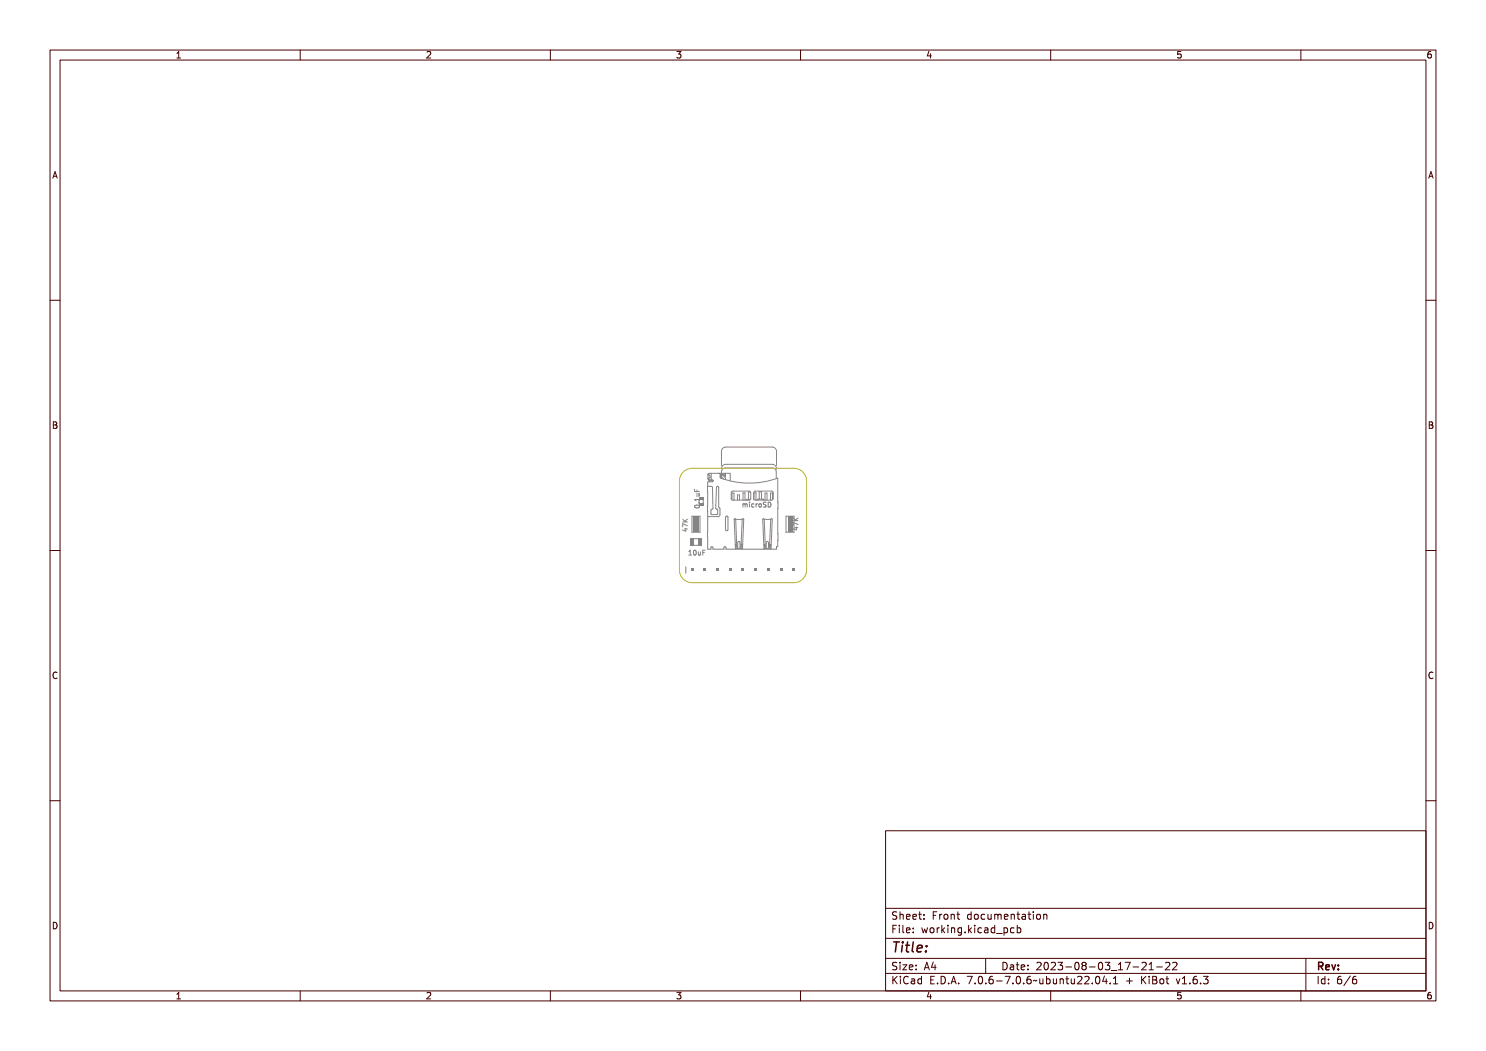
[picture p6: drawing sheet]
<svg xmlns="http://www.w3.org/2000/svg" width="297mm" height="210mm" viewBox="0 0 297 210" stroke-linecap="round" stroke-linejoin="round" font-family="sans-serif">
<g fill="none" stroke="#848484" stroke-width=".2">
<path d="M138.9 99.6h.8l.1-.2v.6l-.1-.2h-.7l.1 .2h-.2zM138.9 97.9h.1v.4h.3v-.4h.1v.4h.4v.1h-.9zM139.1 98.7h.7l-.1 .1a.23 .23 0 0 1 .1 .3 .23 .23 0 0 1-.2 .1h-.5v-.1h.6l.1-.1-.2-.2h-.5zM136.4 104.3h1M136.4 103.8l.6 .5M136.5 105.2h.6l.1-.1 .2 .2h-.2v.4h-.1l-.6-.3zM136.5 104.4l.9 .3v.1l-.8-.3v.5h-.1zM136.5 103.5l.4 .4 .5-.4v.2l-.4 .3 .4 .1v.1h-.9v-.1h.4zM136.6 105.3h.5v.3zM136.8 105.7h.6M137.1 105.6v.5l-.7-.2M137.4 105.1l-1-.4v.6"/>
<path d="M137.4 103.8l-.5 .4M137.6 110.1l.4-.1v.8l.2 .2h-.6l.2-.2v-.7l-.2 .1zM138.3 103.1h1.6v3.3h-1.6zM138.4 110.1l.1-.1a.46 .46 0 0 1 .4 .5 .46 .46 0 0 1-.4 .4l-.2-.2zM138.6 110.1a.39 .39 0 0 1 .2 .4 .39 .39 0 0 1-.2 .3zM139 101.1l.6-.1 .2 .2a.46 .46 0 0 1-.4 .4 .46 .46 0 0 1-.5-.4zM139 101.2a.43 .43 0 0 1 .7 .2 .43 .43 0 0 1-.7-.2zM139.2 110.2h.1v.6l.1 .1 .2-.2v-.5h.1v.8l-.1-.2a.23 .23 0 0 1-.3 .2 .23 .23 0 0 1-.1-.3zM139.7 100.4h.1v.2h-.1zM140 110h.5v.1h-.4v.3h.4v.1h-.4v.5h-.1zM148.9 100.6l.6 .1v.7h-.1v-.7l-.1 .7h-.1l-.1-.7-.1 .7h-.1zM149.8 100.6h.3v.7l.2 .1h-.6l.2-.1v-.6z"/>
<path d="M149.9 100.4l.2 .1zM150.6 100.7l.3-.1 .2 .2a.26 .26 0 0 0-.4 0 .26 .26 0 0 0 0 .4 .26 .26 0 0 0 .4 0v.1a.38 .38 0 0 1-.5-.1 .38 .38 0 0 1 0-.5zM151.4 100.6l.1 .2 .3-.2 .1 .2a.24 .24 0 0 0-.3 0 .24 .24 0 0 0-.1 .2v.4h-.1zM152.2 100.8l.1-.1a.24 .24 0 0 1 .2 .3 .24 .24 0 0 1-.3 .2zM152.9 100.5l.5-.1v.2l-.1-.1a.18 .18 0 0 0-.3 .1 .18 .18 0 0 0 .2 .2 .3 .3 0 0 1 .1 .5 .3 .3 0 0 1-.5-.1h.1a.23 .23 0 0 0 .3 .1 .23 .23 0 0 0 .1-.4 .23 .23 0 0 0-.3 0l-.2-.2zM153.6 100.4a.49 .49 0 0 1 .6 .5 .49 .49 0 0 1-.6 .5zM153.7 100.5a.37 .37 0 0 1 .4 .4 .37 .37 0 0 1-.4 .4zM158.5 104h1M158.5 103.5l.6 .5M158.6 105h.6l.1-.2 .2 .3h-.2v.4h-.1l-.6-.4zM158.6 104.1l.9 .4v.1l-.8-.3v.4h-.1zM158.6 103.3l.4 .3 .5-.3v.1l-.4 .3 .4 .1v.1h-.9v-.1h.4z"/>
<path d="M158.7 105.1h.5v.3zM158.9 105.4h.6M159.2 105.3v.6l-.7-.2M159.5 104.8l-1-.4v.6M159.5 103.5l-.6 .4"/>
<circle cx="138.6" cy="110.5" r=".09"/>
<circle cx="139.4" cy="101.3" r=".09"/>
<circle cx="152.3" cy="101" r=".36"/>
</g>
<path d="M138.6 103.2h1v3.1h-1z" fill-rule="evenodd" fill="#848484"/>
<g fill="none" stroke="#848484" stroke-width=".2">
<path d="M141.5 94.7l.1 .2 .3 .2v.4l-.4 .2 .2 .2M141.5 94.7v.9l.2 .3M141.5 94.7l4.4-.1v1.5M141.7 95.9h.6l.2 .2-.2 .2h-.9v.9M141.8 96v.2M142.1 94.6v1.3M142.5 96h-.8v.2M143.7 94.6l.2 .2v.6a16 16 0 0 0 11.5 .1l.1 12.5-.1 1.2h-.2v.5h-10.1v-.3l-.2-.2-.2 .2v.3h-2.2v-.3l-.2-.2-.2 .2v.3h-.7v-12.5h.8l.2 .2 .1 4.2-.4 .4v.7l.1 .1h1.1l.1-.1v-.8l-.4-.4 .2-4.1 .2-.2 .2 .2v3.9l.3 .3-.1 1.5-.3 .1h-2.1M143.9 95.2h.2l.5 .5M144 95h1M144 94.6l.1 .2M144.1 94.8l-.1 .1"/>
<path d="M144.1 94.8h.9M144.2 95.6v-1.3a.75 .75 0 0 1 .7-.8h9.5a.75 .75 0 0 1 .7 .8v1.3M144.2 93.6a.85 .85 0 0 1 .8-.8h9.3a.87 .87 0 0 1 .9 1M144.5 95l.5 .5v.3M145 94.6v.6h-.3M146.3 99.9v-1.4h.4v1.4M147.4 99.9v-1h.4v1M148.5 99.9v-1.4h.4v1.4h-2.5l-.3-.3 .1-1.3 .3-.2 3.4 .1 .1 .3v1.1l-.3 .3M149.9 98.3h-.3v1.5M150 99.8h-.8v.1M150.7 99.8v-1.3h.4v1.4M150.9 99.9l-.3-.2v-1.2l.4-.4 3.4 .1 .1 .3v1.1l-.3 .3"/>
<path d="M151.4 99.9v-.2h1.1v.2M151.7 99.7v-1.4h.5v1.4M152.9 99.9v-1.4h.4v1.4M154.4 99.9v-1.4h-.4v1.4M155.2 93v-2.8a.85 .85 0 0 0-.9-.9h-9.3a.85 .85 0 0 0-.8 .9v2.8M137.1 113.3v1.2M145.1 103.2l.2-.1 .2 .2v2.5l-.2 .2-.3-.2zM146.9 108.8h.3M147 109.6h1.3M147 103.8l.2 5.4 .2 .2v-1l.2-.2 .3 .2v1l.2-.1 .2-5.5M147 103.8l-.1-.2-.2 .2 .3 5.9M147 103.8h1.3"/>
<path d="M147.2 108.9l-.1 .6M148.1 108.9h.2v.6M148.1 108.8h.3M148.3 103.8l.2-.2 .1 .2-.2 5.9M152.6 108.8h.3M152.7 109.6h1.3M152.7 103.8l.2 5.4 .2 .2v-1l.2-.2 .3 .2v1l.2-.1 .2-5.5M152.7 103.8l-.1-.2-.2 .2 .3 5.9M152.7 103.8h1.3M152.9 108.9l-.1 .6M153.8 108.9h.2v.6M153.8 108.8h.3"/>
<path d="M154 103.8l.2-.2 .1 .2-.2 5.9"/>
</g>
<g fill="#848484">
<path d="M138.1 113.6h.5v.5h-.5z" fill-rule="evenodd"/>
<path d="M140.6 113.6h.5v.5h-.5z" fill-rule="evenodd"/>
<path d="M143.2 113.6h.5v.5h-.5z" fill-rule="evenodd"/>
<path d="M145.7 113.6h.5v.5h-.5z" fill-rule="evenodd"/>
<path d="M148.2 113.6h.6v.5h-.6z" fill-rule="evenodd"/>
<path d="M150.8 113.6h.5v.5h-.5z" fill-rule="evenodd"/>
<path d="M153.3 113.6h.5v.5h-.5z" fill-rule="evenodd"/>
<path d="M155.9 113.6h.5v.5h-.5z" fill-rule="evenodd"/>
<path d="M158.4 113.6h.5v.5h-.5z" fill-rule="evenodd"/>
</g>
<path d="M140.6 99.8v.7" fill="none" stroke="#848484" stroke-width=".2"/>
<g fill="#848484">
<path d="M139.6 99.3h1v.5h-1z" fill-rule="evenodd"/>
<path d="M139.6 100.5h1v.5h-1z" fill-rule="evenodd"/>
</g>
<path d="M157.1 103.1h1.6v3.3h-1.6z" fill="none" stroke="#848484" stroke-width=".2"/>
<path d="M157.4 103.2h1v3.1h-1z" fill-rule="evenodd" fill="#848484"/>
<path d="M138.7 107.6h.8M138.7 109h.8" fill="none" stroke="#848484" stroke-width=".2"/>
<g fill="#848484">
<path d="M138 107.6h.8v1.4h-.8z" fill-rule="evenodd"/>
<path d="M139.5 107.6h.7v1.4h-.7z" fill-rule="evenodd"/>
</g>
<path d="M136.8 94.1l1-.5h.5h20.4a2.54 2.54 0 0 1 2.5 2.5v17.8a2.54 2.54 0 0 1-2.5 2.5h-20.4a2.54 2.54 0 0 1-2.5-2.5v-17.8a2.54 2.54 0 0 1 1-2z" fill="none" stroke="#c2c200" stroke-width=".2"/>
<g fill="none" stroke="#480000" stroke-width=".2">
<path d="M10 10h277v190h-277zM12 12h273v186h-273zM60 10v2M110 10v2M160 10v2M210 10v2M260 10v2M10 60h2M285 60h2M10 110h2M285 110h2M10 160h2"/>
<path d="M285 160h2M177 166h108v32h-108zM60 198v2M110 198v2M160 198v2M177 181.5h108M177 187.5h108M177 191.5h108M177 194.5h108M178.1 195.2h.2v.6l.6-.6h.3l-.6 .6 .6 .8h-.2l-.5-.7-.2 .2v.5h-.2zM178.2 185h.9v.2h-.7v.4h.6v.2h-.6v.7h-.2zM178.3 182.4l.5-.1h.2v.2a.31 .31 0 0 0-.5-.1 .31 .31 0 0 0 0 .5 .5 .5 0 0 1 .6 .6 .5 .5 0 0 1-.8 .2l-.1-.2a.34 .34 0 0 0 .4 .1 .34 .34 0 0 0 .1-.5 .47 .47 0 0 1-.5-.2 .47 .47 0 0 1 .1-.5z"/>
<path d="M178.3 192.5l.5-.1h.2v.2a.31 .31 0 0 0-.5-.1 .31 .31 0 0 0 0 .5 .5 .5 0 0 1 .6 .6 .5 .5 0 0 1-.8 .2l-.1-.2a.34 .34 0 0 0 .4 .1 .34 .34 0 0 0 .1-.5 .47 .47 0 0 1-.5-.2 .47 .47 0 0 1 .1-.5zM179.4 182.2h.2v.6a.35 .35 0 0 1 .4-.1 .35 .35 0 0 1 .2 .4v.6h-.2v-.8h-.4v.8h-.2zM179.5 185.4h.4v.9h.4v.2h-.9v-.2h.3v-.8h-.2zM179.5 192.8h.4v.9h.4v.1h-.9v-.1h.3v-.8h-.2zM179.5 195.6h.4v.9h.4v.1h-.9v-.1h.3v-.8h-.2zM179.7 184.9h.2v.3h-.2zM179.7 192.3h.2v.3h-.2zM179.7 195.1h.2v.3h-.2zM180.6 184.9h.4v1.3l.4 .1v.2l-.5-.2v-1.2h-.3zM180.6 192.8h.8l-.6 .9h.6v.1h-.8l.6-.9h-.6zM180.7 182.8l.1-.1a.49 .49 0 0 1 .5 0 .49 .49 0 0 1 .2 .5h-.8a.42 .42 0 0 0 .3 .4 .42 .42 0 0 0 .4-.1 .47 .47 0 0 1-.4 .3 .47 .47 0 0 1-.4-.3zM180.7 195.4a.4 .4 0 0 1 .4-.3 .4 .4 0 0 1 .4 .3 .56 .56 0 0 0-.8 .4 .56 .56 0 0 0 .5 .7l.3-.1a.43 .43 0 0 1-.5 .3 .43 .43 0 0 1-.4-.4v-.6z"/>
<path d="M180.8 182.9l.4-.1 .1 .3h-.6zM181.8 195.6l.3-.1a.43 .43 0 0 1 .5 .5v.6h-.1v-.1a.38 .38 0 0 1-.5 .2 .38 .38 0 0 1-.2-.5 .38 .38 0 0 1 .4-.2h.3a.35 .35 0 0 0-.3-.4 .35 .35 0 0 0-.4 .2zM181.9 182.8l.1-.1a.49 .49 0 0 1 .5 0 .49 .49 0 0 1 .2 .5h-.8a.42 .42 0 0 0 .3 .4 .42 .42 0 0 0 .5-.1 .47 .47 0 0 1-.5 .3 .47 .47 0 0 1-.4-.3zM181.9 185.5l.1-.1a.49 .49 0 0 1 .5 0 .49 .49 0 0 1 .2 .5h-.8a.42 .42 0 0 0 .3 .4 .42 .42 0 0 0 .5-.1 .47 .47 0 0 1-.5 .3 .47 .47 0 0 1-.4-.3zM181.9 192.9l.1-.1a.49 .49 0 0 1 .5 0 .49 .49 0 0 1 .2 .5h-.8a.42 .42 0 0 0 .3 .4 .42 .42 0 0 0 .5-.1 .47 .47 0 0 1-.5 .3 .47 .47 0 0 1-.4-.3zM182 196.2l.5-.1a.31 .31 0 0 1-.2 .4 .31 .31 0 0 1-.4-.1zM182 182.9l.4-.1 .1 .3h-.6zM182 185.6l.4-.1 .1 .3h-.6zM182 193l.4-.1 .1 .3h-.6zM183 195.7l.4-.2 .2 .2v-.6h.2v1.5h-.2v-.1a.42 .42 0 0 1-.5 .1 .42 .42 0 0 1-.2-.5zM183.2 195.8l.1-.1a.4 .4 0 0 1 .3 .4 .4 .4 0 0 1-.3 .4l-.2-.2zM183.2 182.3h.2v.4h.4v.1h-.4v.7l.4 .1v.1h-.4l-.1-.1-.1-.8h-.3v-.1h.3z"/>
<path d="M183.3 185.4h.2v.3h-.2zM183.3 186.2h.2v.3h-.2zM183.3 192.8h.2v.3h-.2zM183.3 193.6h.2v.2h-.2zM184.5 182.7h.2v.3h-.2zM184.5 183.5h.2v.2h-.2zM185.2 185.4h.2l.2 .8 .1-.5h.2l.2 .5 .1-.8h.2l-.2 1.1h-.2l-.2-.7-.2 .7h-.1zM185.4 195.2h.9v.2h-.7v.4h.6v.2h-.6v.5h.7v.1h-.9zM185.7 192.4h.2l.5 1.4h-.2l-.1-.3h-.5l-.1 .3h-.2zM185.8 192.6l.2 .7h-.4zM186.6 182.3h.9v.2h-.7v.4h.6v.2h-.6v.6h-.2zM186.8 185.6l.1-.1a.39 .39 0 0 1 .4 .4 .39 .39 0 0 1-.4 .4l-.1-.2z"/>
<path d="M186.9 196.4h.2v.2h-.2zM187.1 192.4h.2v.9h.2v.2h-.2v.3h-.2v-.3h-.6zM187.1 192.6v.7h-.4zM187.8 195.2a.76 .76 0 0 1 .9 .7 .76 .76 0 0 1-.9 .7zM188 195.4a.57 .57 0 0 1 .5 .5 .57 .57 0 0 1-.5 .6zM188 182.7h.2v.2v-.1a.29 .29 0 0 1 .3-.2 .29 .29 0 0 1 .3 .3 .37 .37 0 0 0-.5-.1 .37 .37 0 0 0-.1 .4v.5h-.2zM188 185.4h.2v.2v-.1a.29 .29 0 0 1 .3-.2 .29 .29 0 0 1 .3 .3 .37 .37 0 0 0-.5-.1 .37 .37 0 0 0-.1 .4v.6h-.2zM189.1 184.9h.1v.9l.5-.4h.2l-.4 .4 .5 .7h-.2l-.4-.6-.2 .1v.5h-.1zM189.2 182.9l.1-.1a.39 .39 0 0 1 .4 .4 .39 .39 0 0 1-.4 .4l-.1-.2zM189.3 196.4h.3v.2h-.3zM190.2 182.7h.2v.1a.35 .35 0 0 1 .4-.1 .35 .35 0 0 1 .3 .4v.6h-.2l-.1-.8h-.3l-.1 .8h-.2zM190.3 185.4h.4v.9h.4v.2h-.9v-.2h.4v-.8h-.3z"/>
<path d="M190.5 195.2h.3l.4 1.4h-.2l-.1-.3h-.5l-.1 .3h-.2zM190.6 184.9h.1v.3h-.1zM190.6 195.4l.2 .7h-.4zM191.4 185.4h.2v.1a.35 .35 0 0 1 .4-.1 .35 .35 0 0 1 .3 .4v.7h-.2l-.1-.9h-.3l-.1 .9h-.2zM191.7 182.3h.1v.4h.4v.1h-.4v.7l.4 .1v.1h-.4l-.1-.1v-.8h-.3v-.1h.3zM191.7 196.4h.3v.2h-.3zM192.7 185.5l.3-.2 .3 .2v-.1h.2v1a.53 .53 0 0 1-.8 .4v-.2a.36 .36 0 0 0 .4 .1 .36 .36 0 0 0 .2-.4l-.1 .1a.53 .53 0 0 1-.7-.3 .53 .53 0 0 1 .2-.6zM192.8 185.6l.1-.1a.39 .39 0 0 1 .4 .4 .39 .39 0 0 1-.4 .4l-.1-.2zM193.8 195.2h.9l-.5 1.4h-.2l.5-1.2h-.7zM193.9 182.8l.3-.2 .3 .2v-.6h.2v1.5h-.2v-.1a.42 .42 0 0 1-.6 .1 .42 .42 0 0 1-.1-.5zM194.1 182.8a.4 .4 0 0 1 .4 .4 .4 .4 0 0 1-.4 .4l-.2-.4zM194.1 186.2h.3v.3h-.3z"/>
<path d="M195.1 184.9h.2v.9l.4-.4h.3l-.5 .4 .5 .7h-.2l-.4-.6-.1 .1v.5h-.2zM195.2 182.9l.1-.1a.39 .39 0 0 1 .4 .4 .39 .39 0 0 1-.4 .4l-.1-.2zM195.3 196.4h.3v.2h-.3zM196.3 185.4h.5v.9h.3v.2h-.9v-.2h.4v-.8h-.3zM196.3 195.4a.57 .57 0 0 1 .7 0 .57 .57 0 0 1 .1 .8 .5 .5 0 0 1-.6 .5 .5 .5 0 0 1-.3-.8zM196.4 182.8a.39 .39 0 0 1 .4-.2 .39 .39 0 0 1 .3 .3 .4 .4 0 0 0-.6 0 .4 .4 0 0 0 0 .6 .4 .4 0 0 0 .6 0 .45 .45 0 0 1-.6 .3 .45 .45 0 0 1-.3-.6zM196.5 195.4a.61 .61 0 0 1 .4 1l-.1 .1a.61 .61 0 0 1-.4-1zM196.6 184.9h.2v.3h-.2zM197 191.5v3M197.4 182.7h.2v.8l.2 .1 .3-.2v-.7h.2v1h-.2v-.1a.35 .35 0 0 1-.4 .2 .35 .35 0 0 1-.3-.5zM197.6 185.5a.39 .39 0 0 1 .4-.2 .39 .39 0 0 1 .3 .3 .4 .4 0 0 0-.6 0 .4 .4 0 0 0 0 .6 .4 .4 0 0 0 .6 0 .45 .45 0 0 1-.6 .3 .45 .45 0 0 1-.3-.6zM197.7 196.4h.3v.2h-.3z"/>
<path d="M198.6 182.7l.5 .1 .3-.1 .2 1h-.2l-.1-.9-.2 .1v.8h-.1l-.2-.9-.1 .9h-.1zM198.7 185.4l.2-.1a.43 .43 0 0 1 .6 .5v.7h-.2v-.2a.38 .38 0 0 1-.5 .2 .38 .38 0 0 1-.2-.5 .38 .38 0 0 1 .5-.2h.2a.35 .35 0 0 0-.3-.4 .35 .35 0 0 0-.3 .2zM198.7 195.4a.38 .38 0 0 1 .4-.3 .38 .38 0 0 1 .3 .3 .43 .43 0 0 0-.5 0 .43 .43 0 0 0-.1 .5 .46 .46 0 0 1 .7 .1 .46 .46 0 0 1-.2 .6 .46 .46 0 0 1-.7-.2zM198.8 186l.5-.1a.31 .31 0 0 1-.1 .4 .31 .31 0 0 1-.4-.1zM199.9 185.5l.3-.2 .3 .2v-.6h.2v1.6h-.2v-.2a.42 .42 0 0 1-.5 .1 .42 .42 0 0 1-.2-.5zM199.9 182.8l.2-.1a.49 .49 0 0 1 .5 0 .49 .49 0 0 1 .1 .5h-.7a.42 .42 0 0 0 .2 .4 .42 .42 0 0 0 .5-.1 .47 .47 0 0 1-.4 .3 .47 .47 0 0 1-.5-.3zM200 196h.5v.2h-.5zM200 185.6l.1-.1a.39 .39 0 0 1 .4 .4 .39 .39 0 0 1-.4 .4l-.1-.2zM200.1 182.9l.3-.1 .2 .3h-.6zM200.1 192.4a.76 .76 0 0 1 1 .7 .76 .76 0 0 1-1 .7zM200.3 192.6a.57 .57 0 0 1 .6 .5 .57 .57 0 0 1-.6 .6zM200.9 186.8l1.2 .1z"/>
<path d="M201 195.2h.9l-.5 1.4h-.2l.5-1.2h-.7zM201.1 182.7h.1v.1a.35 .35 0 0 1 .5-.1 .35 .35 0 0 1 .2 .4v.6h-.2v-.8h-.4l-.1 .8h-.1zM201.4 192.8l.3-.1a.43 .43 0 0 1 .5 .5v.6h-.1v-.1a.38 .38 0 0 1-.5 .2 .38 .38 0 0 1-.2-.5 .38 .38 0 0 1 .4-.2h.3a.35 .35 0 0 0-.3-.4 .35 .35 0 0 0-.4 .2zM201.6 193.4l.5-.1a.31 .31 0 0 1-.2 .4 .31 .31 0 0 1-.4-.1zM202.2 185.4h.2v.1a.53 .53 0 0 1 .8 .3 .53 .53 0 0 1-.6 .7l-.2-.2v.6h-.2zM202.5 182.3h.2v.4h.4v.1h-.4v.7l.4 .1v.1h-.4l-.2-.1v-.8h-.3v-.1h.3zM202.5 185.6l.1-.1a.4 .4 0 0 1 .4 .4 .4 .4 0 0 1-.4 .4l-.2-.2zM202.5 196.4h.3v.2h-.3zM202.8 192.4h.2v.4h.4v.1h-.4v.7l.4 .1v.1h-.4l-.2-.1v-.8h-.3v-.1h.3zM203.5 182.7l.3-.1a.43 .43 0 0 1 .5 .5v.6h-.2v-.1a.38 .38 0 0 1-.5 .2 .38 .38 0 0 1-.2-.5 .38 .38 0 0 1 .5-.2h.2a.35 .35 0 0 0-.2-.4 .35 .35 0 0 0-.4 .2zM203.5 195.4a.57 .57 0 0 1 .8 0 .57 .57 0 0 1 0 .8 .5 .5 0 0 1-.6 .5 .5 .5 0 0 1-.3-.8zM203.6 185.5a.39 .39 0 0 1 .4-.2 .39 .39 0 0 1 .3 .3 .4 .4 0 0 0-.5 0 .4 .4 0 0 0 0 .6 .4 .4 0 0 0 .5 0 .45 .45 0 0 1-.6 .3 .45 .45 0 0 1-.2-.6z"/>
<path d="M203.7 183.3l.4-.1a.31 .31 0 0 1-.1 .4 .31 .31 0 0 1-.4-.1zM203.7 195.4a.61 .61 0 0 1 .4 1l-.1 .1a.61 .61 0 0 1-.3-1zM203.9 192.9l.1-.1a.49 .49 0 0 1 .5 0 .49 .49 0 0 1 .2 .5h-.8a.42 .42 0 0 0 .3 .4 .42 .42 0 0 0 .5-.1 .47 .47 0 0 1-.5 .3 .47 .47 0 0 1-.4-.3zM204 193l.4-.1 .1 .3h-.6zM204.7 184.9h.1v.6a.53 .53 0 0 1 .8 .3 .53 .53 0 0 1-.6 .7l-.2-.2v.2h-.1zM204.9 182.3h.2v.4h.4v.1h-.4v.7l.4 .1v.1h-.4l-.2-.1v-.8h-.3v-.1h.3zM204.9 185.6l.1-.1a.39 .39 0 0 1 .4 .4 .39 .39 0 0 1-.4 .4l-.1-.2zM204.9 196.4h.3v.2h-.3zM205.3 192.8h.2v.3h-.2zM205.3 193.6h.2v.2h-.2zM205.9 182.7h.5v.9h.3v.1h-.9v-.1h.4v-.8h-.3zM205.9 195.4a.38 .38 0 0 1 .4-.3 .38 .38 0 0 1 .3 .3 .43 .43 0 0 0-.5 0 .43 .43 0 0 0-.1 .5 .46 .46 0 0 1 .7 .1 .46 .46 0 0 1-.2 .6 .46 .46 0 0 1-.6-.2z"/>
<path d="M206.2 182.2h.2v.3h-.2zM207 196l1-.1a.49 .49 0 0 1-.8 .1l-.2 .2zM207.3 182.9l.1-.1a.39 .39 0 0 1 .4 .4 .39 .39 0 0 1-.4 .4l-.2-.2zM207.4 192.5a.53 .53 0 0 1 .8 .1 .53 .53 0 0 1-.3 .7l-.3 .4h.7v.1h-.9l.3-.5a.4 .4 0 0 0 .3-.4 .4 .4 0 0 0-.3-.4l-.3 .2zM208.3 182.7h.1v.1a.35 .35 0 0 1 .5-.1 .35 .35 0 0 1 .2 .4v.6h-.2v-.8h-.4l-.1 .8h-.1zM208.3 195.6h.1l.1 .8 .2 .1 .2-.2v-.7h.2v1h-.2v-.1a.35 .35 0 0 1-.4 .2 .35 .35 0 0 1-.2-.5zM208.7 192.6a.57 .57 0 0 1 .7 0 .57 .57 0 0 1 .1 .8 .5 .5 0 0 1-.6 .5 .5 .5 0 0 1-.3-.8zM208.9 192.6a.61 .61 0 0 1 .3 1l-.1 .1a.61 .61 0 0 1-.3-1zM209.5 195.1h.2v.6a.53 .53 0 0 1 .7 .3 .53 .53 0 0 1-.6 .7l-.1-.2v.1h-.2zM209.7 195.8l.1-.1a.4 .4 0 0 1 .4 .4 .4 .4 0 0 1-.4 .4l-.1-.2zM209.8 192.5a.53 .53 0 0 1 .8 .1 .53 .53 0 0 1-.3 .7l-.3 .4h.7v.1h-.9l.3-.5a.4 .4 0 0 0 .3-.4 .4 .4 0 0 0-.3-.4l-.3 .2zM210 198v2"/>
<path d="M210.7 195.6h.2v.8l.2 .1 .2-.2v-.7h.2v1h-.2v-.1a.35 .35 0 0 1-.4 .2 .35 .35 0 0 1-.2-.5zM211 192.4a.46 .46 0 0 1 .6 0 .46 .46 0 0 1 .1 .6l-.1 .1a.47 .47 0 0 1 .2 .7 .47 .47 0 0 1-.7 0l-.1-.2a.35 .35 0 0 0 .5 .1 .35 .35 0 0 0 0-.5h-.3v-.2a.29 .29 0 0 0 .4-.1 .29 .29 0 0 0-.1-.4 .29 .29 0 0 0-.4 .1h-.1zM211.9 195.6h.2v.1a.35 .35 0 0 1 .4-.1 .35 .35 0 0 1 .2 .4v.6h-.2v-.8h-.4v.8h-.2zM212.4 193.2h.5v.2h-.5zM213.3 195.2h.2v.4h.4v.1h-.4v.7l.4 .1v.1h-.4l-.2-.1v-.8h-.3v-.1h.3zM213.5 192.6a.57 .57 0 0 1 .7 0 .57 .57 0 0 1 .1 .8 .5 .5 0 0 1-.6 .5 .5 .5 0 0 1-.3-.8zM213.7 192.6a.61 .61 0 0 1 .3 1v.1a.61 .61 0 0 1-.4-1zM214.3 195.6h.2v.8l.2 .1 .2-.2v-.7h.2v1h-.2v-.1a.35 .35 0 0 1-.4 .2 .35 .35 0 0 1-.2-.5zM214.7 192.5a.41 .41 0 0 1 .7-.1 .41 .41 0 0 1-.2 .7 .42 .42 0 0 1 .2 .6 .42 .42 0 0 1-.7 0 .42 .42 0 0 1 .2-.6l-.3-.2zM215.5 195.3a.53 .53 0 0 1 .8 .1 .53 .53 0 0 1-.3 .7l-.3 .4h.6v.1h-.9l.4-.5a.4 .4 0 0 0 .3-.4 .4 .4 0 0 0-.3-.4l-.3 .2zM216 193.2h.5v.2h-.5zM216.7 195.3a.53 .53 0 0 1 .8 .1 .53 .53 0 0 1-.3 .7l-.3 .4h.6v.1h-.9l.4-.5a.4 .4 0 0 0 .3-.4 .4 .4 0 0 0-.3-.4l-.3 .2z"/>
<path d="M217.1 192.6a.57 .57 0 0 1 .7 0 .57 .57 0 0 1 .1 .8 .5 .5 0 0 1-.6 .5 .5 .5 0 0 1-.3-.8zM217.3 192.6a.61 .61 0 0 1 .3 1v.1a.61 .61 0 0 1-.4-1zM218.2 196.4h.2v.2h-.2zM218.2 192.4a.46 .46 0 0 1 .6 0 .46 .46 0 0 1 .1 .6l-.1 .1a.47 .47 0 0 1 .2 .7 .47 .47 0 0 1-.7 0l-.1-.2a.35 .35 0 0 0 .5 .1 .35 .35 0 0 0 0-.5h-.3v-.2a.29 .29 0 0 0 .4-.1 .29 .29 0 0 0-.1-.4 .29 .29 0 0 0-.4 .1h-.1zM219.2 195.4a.57 .57 0 0 1 .7 0 .57 .57 0 0 1 .1 .8 .5 .5 0 0 1-.7 .5 .5 .5 0 0 1-.3-.8zM219.2 194.2l1.3 .1zM219.4 195.4a.61 .61 0 0 1 .3 1l-.1 .1a.61 .61 0 0 1-.3-1zM220.7 192.5l.5-.1v1.3h.3v.1h-.8v-.1h.3v-1.1h-.3zM220.8 195.2h.2v.9h.2v.2h-.2v.3h-.2v-.3h-.6zM220.8 195.4v.7h-.4zM221.8 196.4h.2v.2h-.2zM221.8 192.4h.9l-.5 1.4h-.2l.5-1.2h-.7z"/>
<path d="M222.8 195.3l.5-.1v1.3h.3v.1h-.8v-.1h.3v-1.1h-.3zM223.2 193.2h.5v.2h-.5zM224.2 192.5a.53 .53 0 0 1 .8 .1 .53 .53 0 0 1-.3 .7l-.3 .4h.7v.1h-.9l.3-.5a.4 .4 0 0 0 .4-.4 .4 .4 0 0 0-.4-.4l-.3 .2zM225.4 195.5h.2v.4h.4v.2h-.4v.4h-.2v-.4h-.4v-.2h.4zM225.5 192.5l.5-.1v1.3h.3v.1h-.8v-.1h.3v-1.1h-.3zM226.8 193.2h.5v.2h-.5zM227.5 195.2h.2v.6l.6-.6h.2l-.6 .6 .6 .8h-.2l-.5-.7-.1 .2v.5h-.2zM227.8 192.5a.53 .53 0 0 1 .8 .1 .53 .53 0 0 1-.2 .7l-.4 .4h.7v.1h-.9l.3-.5a.4 .4 0 0 0 .4-.4 .4 .4 0 0 0-.4-.4l-.3 .2zM228.8 195.6h.4v.9h.4v.1h-.9v-.1h.4v-.8h-.3zM229 192.5a.53 .53 0 0 1 .8 .1 .53 .53 0 0 1-.2 .7l-.4 .4h.7v.1h-.9l.3-.5a.4 .4 0 0 0 .4-.4 .4 .4 0 0 0-.4-.4l-.3 .2zM229.1 195.1h.1v.3h-.1zM229.9 195.2h.4a.35 .35 0 0 1 .5 .2 .35 .35 0 0 1-.3 .5 .41 .41 0 0 1 .3 .5 .41 .41 0 0 1-.5 .2h-.4z"/>
<path d="M230.1 196h.2a.27 .27 0 0 1 .3 .2 .27 .27 0 0 1-.3 .3h-.2zM230.1 195.4h.2a.23 .23 0 0 1 .3 .2 .23 .23 0 0 1-.3 .2h-.2zM231.2 193.2h1.1M231.3 195.8l.1-.1a.39 .39 0 0 1 .4 .4 .39 .39 0 0 1-.4 .4l-.1-.2zM232.6 195.2h.1v.4h.4v.1h-.4l.1 .7 .3 .1v.1h-.3l-.2-.1v-.8h-.3v-.1h.3zM233 192.4l.5-.1 .3 .4-.9 1.1h.9M234.4 192.4l.6-.1 .2 .4-.9 1.1h.9M234.6 195.6h.2l.3 .9 .4-.9h.2l-.4 1h-.3zM236 195.3l.5-.1v1.3h.3v.1h-.8v-.1h.3v-1.1h-.3zM237.4 196.4h.3v.2h-.3zM238.4 195.4a.38 .38 0 0 1 .4-.3 .38 .38 0 0 1 .3 .3 .43 .43 0 0 0-.5 0 .43 .43 0 0 0-.1 .5 .46 .46 0 0 1 .7 .1 .46 .46 0 0 1-.2 .6 .46 .46 0 0 1-.7-.2zM239.8 196.4h.3v.2h-.3z"/>
<path d="M240.7 195.2a.46 .46 0 0 1 .6 0 .46 .46 0 0 1 .1 .6l-.1 .1a.47 .47 0 0 1 .2 .7 .47 .47 0 0 1-.7 0l-.1-.2a.35 .35 0 0 0 .5 .1 .35 .35 0 0 0 0-.5l-.3-.1v-.1a.29 .29 0 0 0 .4-.1 .29 .29 0 0 0-.1-.4 .29 .29 0 0 0-.4 .1h-.1zM260 198v2M261 191.5v6.5M263.2 195.2h.8v.2h-.3v1.1h.3v.1h-.8v-.1h.3v-1.1h-.3zM264.4 195.7l.3-.2 .3 .2v-.6h.2v1.5h-.2v-.1a.42 .42 0 0 1-.5 .1 .42 .42 0 0 1-.2-.5zM264.6 195.8l.1-.1a.4 .4 0 0 1 .3 .4 .4 .4 0 0 1-.3 .4l-.2-.2zM265.9 195.6h.2v.3h-.2zM265.9 196.4h.2v.2h-.2zM268.1 195.4a.38 .38 0 0 1 .3-.3 .38 .38 0 0 1 .4 .3 .43 .43 0 0 0-.5 0 .43 .43 0 0 0-.2 .5 .46 .46 0 0 1 .7 .1 .46 .46 0 0 1-.2 .6 .46 .46 0 0 1-.6-.2zM269.9 195.2h.2l-.8 1.6h-.2zM270.5 195.4a.38 .38 0 0 1 .4-.3 .38 .38 0 0 1 .3 .3 .43 .43 0 0 0-.5 0 .43 .43 0 0 0-.2 .5 .46 .46 0 0 1 .7 .1 .46 .46 0 0 1-.2 .6 .46 .46 0 0 1-.6-.2z"/>
<circle cx="187" cy="185.9" r=".53"/>
<circle cx="189.4" cy="183.2" r=".53"/>
<circle cx="195.4" cy="183.2" r=".53"/>
<circle cx="196.7" cy="195.9" r=".13"/>
<circle cx="199.1" cy="196.2" r=".32"/>
<circle cx="203.9" cy="195.9" r=".13"/>
<circle cx="206.3" cy="196.2" r=".32"/>
<circle cx="207.4" cy="183.2" r=".53"/>
<circle cx="209" cy="193.1" r=".13"/>
<circle cx="213.8" cy="193.1" r=".13"/>
<circle cx="215" cy="193.4" r=".29"/>
<circle cx="215" cy="192.8" r=".25"/>
<circle cx="217.4" cy="193.1" r=".13"/>
<circle cx="219.5" cy="195.9" r=".13"/>
<circle cx="231.5" cy="196.1" r=".53"/>
<circle cx="238.8" cy="196.2" r=".32"/>
<circle cx="268.5" cy="196.2" r=".32"/>
<circle cx="270.9" cy="196.2" r=".32"/>
</g>
<g fill="none" stroke="#480000" stroke-width=".3">
<path d="M178.1 188.4h1.4v.2h-.6v1.7h-.2v-1.7h-.6zM179.9 188.8h.7v1.3h.4v.2h-1.2v-.2h.5v-1.1h-.4zM180.3 188.3h.3v.3h-.3zM181.8 188.4h.2v.4h.6v.2h-.6v1l.6 .1v.2a.55 .55 0 0 1-.8-.5v-.8h-.4v-.2h.4zM183 188.3h.6l.1 1.6 .1 .2h.4v.2a.54 .54 0 0 1-.8-.5v-1.4h-.4zM184.8 189a.65 .65 0 0 1 .8-.1 .65 .65 0 0 1 .3 .7h-1.1a.56 .56 0 0 0 .4 .5 .56 .56 0 0 0 .6-.1v.2a.81 .81 0 0 1-1.1-.1 .81 .81 0 0 1 .1-1.1zM185 189.1l.4-.1 .2 .4h-.8zM186.7 188.9h.3v.4h-.3zM186.7 189.9h.3v.4h-.3zM263.1 192.4a.73 .73 0 0 1 .9 .2v.3l-.3 .3 .5 .6h-.2l-.3-.4-.2-.2h-.2v.6h-.2zM263.3 192.6h.2a.26 .26 0 0 1 .3 .2 .26 .26 0 0 1-.2 .3h-.3zM264.5 192.9l.1-.1a.49 .49 0 0 1 .5 0 .49 .49 0 0 1 .2 .5h-.8a.42 .42 0 0 0 .3 .4 .42 .42 0 0 0 .4-.1 .47 .47 0 0 1-.4 .3 .47 .47 0 0 1-.4-.3z"/>
<path d="M264.6 193l.3-.1 .2 .3h-.6zM265.5 192.8h.2l.3 .9 .3-.9h.2l-.4 1h-.2zM267.1 192.8h.2v.3h-.2zM267.1 193.6h.2v.2h-.2z"/>
</g>
<text font-size="2.7" fill="#480000" x="178" y="190.3">Title:</text>
<g font-size="2" fill="#480000">
<text x="178" y="183.7">Sheet: Front documentation</text>
<text x="178" y="186.5">File: working.kicad_pcb</text>
<text x="178" y="193.9">Size: A4</text>
<text x="178" y="196.6">KiCad E.D.A. 7.0.6-7.0.6~ubuntu22.04.1 + KiBot v1.6.3</text>
<text x="200" y="193.9">Date: 2023-08-03_17-21-22</text>
<text x="263" y="196.6">Id: 6/6</text>
<text x="263" y="193.9">Rev:</text>
</g>
<g font-size="1.7" fill="#480000">
<text x="35" y="11.7">1</text>
<text x="85" y="11.7">2</text>
<text x="135" y="11.7">3</text>
<text x="185" y="11.7">4</text>
<text x="235" y="11.7">5</text>
<text x="285" y="11.7">6</text>
<text x="10.5" y="35.7">A</text>
<text x="285.5" y="35.7">A</text>
<text x="10.5" y="85.6">B</text>
<text x="285.5" y="85.6">B</text>
<text x="10.5" y="135.7">C</text>
<text x="285.5" y="135.7">C</text>
<text x="10.5" y="185.6">D</text>
<text x="285.5" y="185.6">D</text>
<text x="35" y="199.7">1</text>
<text x="85" y="199.7">2</text>
<text x="135" y="199.7">3</text>
<text x="185" y="199.7">4</text>
<text x="235" y="199.7">5</text>
<text x="285" y="199.7">6</text>
</g>
<g font-size="1.3" fill="#848484">
<text x="139.8" y="101.7" transform="rotate(-90 139.8 101.7)">0.1uF</text>
<text x="148.8" y="101.4">microSD</text>
<text x="137.5" y="111">10uF</text>
</g>
</svg>
